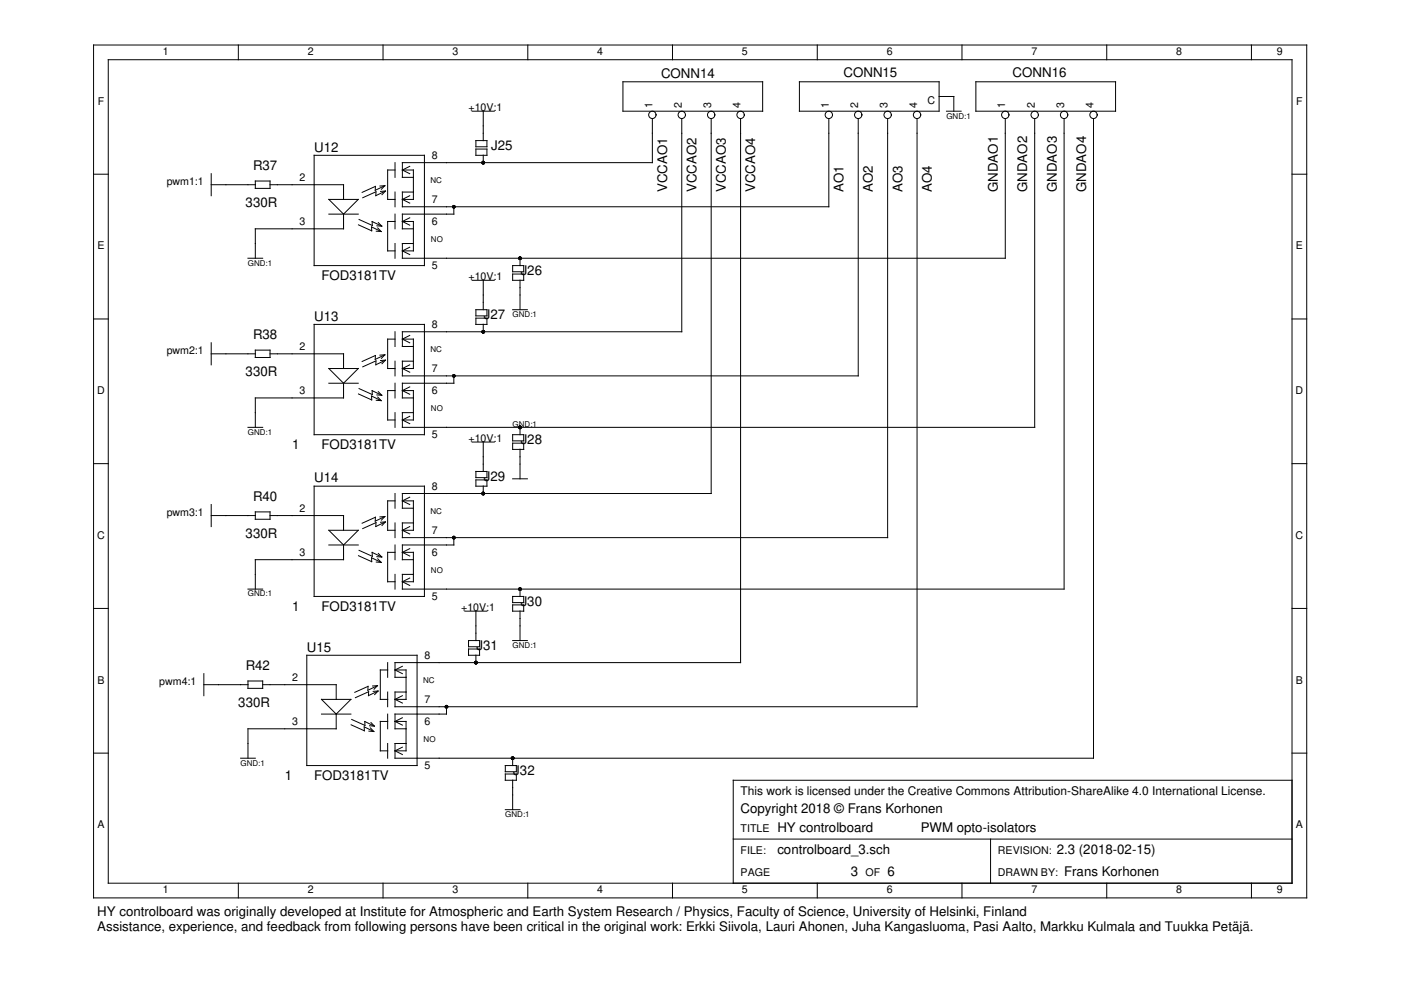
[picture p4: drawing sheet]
<svg xmlns="http://www.w3.org/2000/svg" width="297mm" height="210mm" viewBox="0 0 297 210" stroke-linecap="round" stroke-linejoin="round" font-family="sans-serif">
<g fill="none" stroke="#000" stroke-width=".21">
<path d="M19.8 9.5h257.3v180.9h-257.3zM23 12.7h250.9v174.6h-250.9zM50.5 9.5v3.2M81.2 9.5v3.2M111.9 9.5v3.2M132.1 17.3h29.6v6.3h-29.6zM142.6 9.5v3.2M169.5 17.3h29.6v6.3h-29.6zM173.3 9.5v3.2M204 9.5v3.2M206.9 17.3h29.6v6.3h-29.6zM234.7 9.5v3.2"/>
<path d="M265.3 9.5v3.2M19.8 36.9h3.2M44.8 39.2h9.4M44.8 36.8v4.7M54.1 38.4h3.2v1.5h-3.2zM57.3 39.2h15.5v3.1M66.6 32.9h23.4v23.4h-23.4zM80.6 39.4h1l-2 .9v-.8l-2.8 1.3M81.6 39.4l-.7 .7M83.8 36h-1.6v6.3h1.6M83.8 34.5v3.1M85.3 36h2.3v6.3h-2.3"/>
<path d="M85.3 36l1.6 .8M86.9 35.3l-1.6 .7M100.1 23.6h4.7M100.9 31.6h2.3v1.3h-2.3zM100.9 29.8h2.3v1.3h-2.3zM102.5 23.6v6.2M102.5 32.9v1.6M138.3 25.1v9.4h-53v3.1h2.3M144.5 25.1v45.2h-59.2v3.2h2.3M150.8 25.1v79.5h-65.5v3.2h2.3M157 25.1v115.4h-73.2v3.1h2.3M175.7 25.1v18.7h-90.4v-3.1h2.3"/>
<path d="M182 25.1v54.6h-96.7v-3.1h2.3M188.2 25.1v88.9h-102.9v-3.1h2.3M194.4 25.1v124.7h-110.6v-3.1h2.3M199.1 20.5h3.1v3.1M200.7 23.6h3.1M213.1 25.1v29.7h-127.8v-3.2h2.3M219.4 25.1v65.5h-134.1v-3.1h2.3M225.6 25.1v99.8h-140.3v-3.1h2.3M231.8 25.1v135.7h-148v-3.2h2.3M273.9 36.9h3.2M52.6 54.8h3.1M69.7 42.3h6.3l-3.2 3.1z"/>
<path d="M69.7 45.4h6.3M72.8 45.4v3.1h-18.7v6.3M76 47.7l2.8 1.2v-.8l2 1-1-.1M76.1 46.5l2.8 1.3v-.8l2 1-1-.1M80.1 48.3l.7 .7M80.2 47.2l.7 .7M80.7 40.6l1-.1-2 1v-.8l-2.8 1.2M81.7 40.6l-.7 .7M83.8 40.7v3.1M83.8 45.4v3.1M83.8 51.6v3.2M83.8 47h-1.6v6.2h1.6"/>
<path d="M85.3 47h2.3v6.2h-2.3M85.3 42.3l1.6 .8M85.3 53.2l1.6 .8M85.3 47l1.6 .7M86.9 41.5l-1.6 .8M86.9 52.4l-1.6 .8M86.9 46.2l-1.6 .8M96.2 43.8v1.6h-10.9v3.1h2.3M100.1 59.4h4.7M102.5 59.4v6.3M108.7 56.3h2.3v1.3h-2.3zM108.7 58.1h2.3v1.3h-2.3z"/>
<path d="M110.3 54.8v1.5M110.3 59.4v6.3M19.8 67.6h3.2M44.8 75h9.4M44.8 72.7v4.7M54.1 74.2h3.2v1.6h-3.2zM57.3 75h15.5v3.1M66.6 68.8h23.4v23.4h-23.4zM69.7 78.1h6.3l-3.2 3.2zM80.6 75.3l1-.1-2 1v-.8l-2.8 1.2M80.7 76.4h1l-2 .9v-.8l-2.8 1.3M81.6 75.3l-.7 .7"/>
<path d="M81.7 76.4l-.7 .7M83.8 70.3v3.2M83.8 76.6v3.1M83.8 71.9h-1.6v6.2h1.6M85.3 71.9h2.3v6.2h-2.3M85.3 71.9l1.6 .8M85.3 78.1l1.6 .8M86.9 71.1l-1.6 .8M86.9 77.4l-1.6 .7M96.2 79.7v1.6h-10.9v3.1h2.3M100.9 65.7h2.3v1.3h-2.3zM100.9 67.5h2.3v1.3h-2.3z"/>
<path d="M102.5 68.8v1.5M108.7 65.7h3.1M273.9 67.6h3.2M19.8 98.3h3.2M52.6 90.6h3.1M69.7 81.3h6.3M72.8 81.3v3.1h-18.7v6.2M76 83.5l2.8 1.3v-.8l2 .9h-1M76.1 82.4l2.8 1.3v-.9l2 1-1-.1M80.1 84.2l.7 .7M80.2 83l.7 .8M83.8 81.3v3.1"/>
<path d="M83.8 87.5v3.1M83.8 82.8h-1.6v6.2h1.6M85.3 82.8h2.3v6.2h-2.3M85.3 89l1.6 .8M85.3 82.8l1.6 .8M86.9 88.3l-1.6 .7M86.9 82l-1.6 .8M100.1 93.7h4.7M100.9 100h2.3v1.3h-2.3zM102.5 93.7v6.3M108.7 92.2h2.3v1.3h-2.3zM108.7 94h2.3v1.3h-2.3z"/>
<path d="M110.3 90.6v1.6M110.3 95.3v6.2M273.9 98.3h3.2M44.8 109.3h9.4M44.8 107v4.7M54.1 108.5h3.2v1.6h-3.2zM57.3 109.3h15.5v3.1M66.6 103.1h23.4v23.4h-23.4zM69.7 112.4h6.3l-3.2 3.1zM69.7 115.5h6.3M72.8 115.5v3.2h-18.7v6.2M76 117.8l2.8 1.3v-.8l2 .9h-1"/>
<path d="M76.1 116.7l2.8 1.2v-.8l2 1-1-.1M80.1 118.5l.7 .7M80.2 117.3l.7 .8M80.6 109.6l1-.1-2 1v-.8l-2.8 1.2M80.7 110.7h1l-2 .9v-.8l-2.8 1.3M81.6 109.6l-.7 .7M81.7 110.7l-.7 .7M83.8 104.6v3.2M83.8 110.9v3.1M83.8 115.5v3.2M83.8 106.2h-1.6v6.2h1.6M83.8 117.1h-1.6v6.2h1.6"/>
<path d="M85.3 106.2h2.3v6.2h-2.3M85.3 117.1h2.3v6.2h-2.3M85.3 106.2l1.6 .8M85.3 112.4l1.6 .8M85.3 117.1l1.6 .8M86.9 105.4l-1.6 .8M86.9 111.7l-1.6 .7M86.9 116.3l-1.6 .8M96.2 114v1.5h-10.9v3.2h2.3M100.9 101.8h2.3v1.3h-2.3zM102.5 103v1.6M108.7 101.5h3.1"/>
<path d="M19.8 129h3.2M52.6 124.9h3.1M65 138.9h23.4v23.4h-23.4zM83.8 121.8v3.1M85.3 123.3l1.6 .8M86.9 122.6l-1.6 .7M98.6 129.6h4.6M99.3 135.8h2.4v1.3h-2.4zM99.3 137.6h2.4v1.3h-2.4zM100.9 129.6v6.2M100.9 138.9v1.6M108.7 126.5h2.3v1.3h-2.3z"/>
<path d="M108.7 128.3h2.3v1.3h-2.3zM108.7 135.8h3.1M110.3 124.9v1.6M110.3 129.5v6.3M273.9 129h3.2M19.8 159.7h3.2M43.2 145.2h9.4M43.2 142.8v4.7M52.6 144.4h3.1v1.5h-3.1zM55.7 145.2h15.6v3.1M68.2 148.3h6.2l-3.1 3.1zM68.2 151.4h6.2"/>
<path d="M71.3 151.4v3.1h-18.7v6.3M74.4 153.7l2.9 1.2-.1-.8 2.1 1-1.1-.1M74.6 152.5l2.8 1.3-.1-.8 2.1 1-1.1-.1M78.5 154.3l.7 .8M78.7 153.2l.6 .7M79 145.4h1l-2 1v-.9l-2.8 1.3M79.1 146.6l1.1-.1-2.1 1 .1-.8-2.9 1.2M80 145.4l-.7 .7M80.1 146.6l-.7 .7M82.2 140.5v3.1M82.2 146.7v3.1M82.2 151.4v3.1"/>
<path d="M82.2 157.6v3.2M82.2 142h-1.6v6.3h1.6M82.2 153h-1.6v6.2h1.6M83.8 142h2.3v6.3h-2.3M83.8 153h2.3v6.2h-2.3M83.8 142l1.5 .8M83.8 148.3l1.5 .8M83.8 159.2l1.5 .8M83.8 153l1.5 .7M85.3 141.3l-1.5 .7M85.3 147.5l-1.5 .8M85.3 158.4l-1.5 .8"/>
<path d="M85.3 152.2l-1.5 .8M94.7 149.8v1.6h-10.9v3.1h2.3M273.9 159.7h3.2M51 160.8h3.1M107.1 164.1h2.4v1.3h-2.4zM107.1 162.3h2.4v1.3h-2.4zM107.1 171.7h3.2M108.7 160.8v1.5M108.7 165.4v6.3M155.5 177.9h118.4M210 177.9v9.4M273.9 165.4h-118.4v21.9"/>
<path d="M50.5 187.3v3.1M81.2 187.3v3.1M111.9 187.3v3.1M142.6 187.3v3.1M173.3 187.3v3.1M204 187.3v3.1M234.7 187.3v3.1M265.3 187.3v3.1"/>
<circle cx="138.3" cy="24.4" r=".78"/>
<circle cx="144.5" cy="24.4" r=".78"/>
<circle cx="150.8" cy="24.4" r=".78"/>
<circle cx="157" cy="24.4" r=".78"/>
<circle cx="175.7" cy="24.4" r=".78"/>
<circle cx="182" cy="24.4" r=".78"/>
<circle cx="188.2" cy="24.4" r=".78"/>
<circle cx="194.4" cy="24.4" r=".78"/>
<circle cx="213.1" cy="24.4" r=".78"/>
<circle cx="219.4" cy="24.4" r=".78"/>
<circle cx="225.6" cy="24.4" r=".78"/>
<circle cx="231.8" cy="24.4" r=".78"/>
</g>
<g fill="#000">
<circle cx="102.5" cy="34.5" r=".39"/>
<circle cx="96.2" cy="43.8" r=".39"/>
<circle cx="110.3" cy="54.8" r=".39"/>
<circle cx="96.2" cy="79.7" r=".39"/>
<circle cx="102.5" cy="70.3" r=".39"/>
<circle cx="110.3" cy="90.6" r=".39"/>
<circle cx="96.2" cy="114" r=".39"/>
<circle cx="102.5" cy="104.6" r=".39"/>
<circle cx="110.3" cy="124.9" r=".39"/>
<circle cx="94.7" cy="149.8" r=".39"/>
<circle cx="100.9" cy="140.5" r=".39"/>
<circle cx="108.7" cy="160.8" r=".39"/>
</g>
<g font-size="2.8">
<text x="140.1" y="16.6">CONN14</text>
<text x="178.8" y="16.3">CONN15</text>
<text x="214.7" y="16.3">CONN16</text>
<text x="66.6" y="32.1">U12</text>
<text x="104.2" y="31.9">J25</text>
<text x="53.6" y="36">R37</text>
<text x="141.4" y="40.7" transform="rotate(-90 141.4 40.7)">VCCAO1</text>
<text x="147.7" y="40.7" transform="rotate(-90 147.7 40.7)">VCCAO2</text>
<text x="153.9" y="40.7" transform="rotate(-90 153.9 40.7)">VCCAO3</text>
<text x="160.1" y="40.7" transform="rotate(-90 160.1 40.7)">VCCAO4</text>
<text x="178.8" y="40.7" transform="rotate(-90 178.8 40.7)">AO1</text>
<text x="185.1" y="40.7" transform="rotate(-90 185.1 40.7)">AO2</text>
<text x="191.3" y="40.7" transform="rotate(-90 191.3 40.7)">AO3</text>
<text x="197.5" y="40.7" transform="rotate(-90 197.5 40.7)">AO4</text>
<text x="211.6" y="40.7" transform="rotate(-90 211.6 40.7)">GNDAO1</text>
<text x="217.8" y="40.7" transform="rotate(-90 217.8 40.7)">GNDAO2</text>
<text x="224" y="40.7" transform="rotate(-90 224 40.7)">GNDAO3</text>
<text x="230.3" y="40.7" transform="rotate(-90 230.3 40.7)">GNDAO4</text>
<text x="52.1" y="43.8">330R</text>
<text x="68.2" y="59.4">FOD3181TV</text>
<text x="110.4" y="58.4">J26</text>
<text x="53.6" y="71.9">R38</text>
<text x="66.6" y="68">U13</text>
<text x="102.6" y="67.7">J27</text>
<text x="52.1" y="79.7">330R</text>
<text x="61.9" y="95.3">1</text>
<text x="68.2" y="95.3">FOD3181TV</text>
<text x="110.4" y="94.2">J28</text>
<text x="53.6" y="106.2">R40</text>
<text x="66.6" y="102.3">U14</text>
<text x="102.6" y="102">J29</text>
<text x="52.1" y="114">330R</text>
<text x="61.9" y="129.6">1</text>
<text x="68.2" y="129.6">FOD3181TV</text>
<text x="110.4" y="128.5">J30</text>
<text x="101" y="137.9">J31</text>
<text x="52.1" y="142">R42</text>
<text x="65" y="138.2">U15</text>
<text x="50.5" y="149.8">330R</text>
<text x="60.4" y="165.4">1</text>
<text x="66.6" y="165.4">FOD3181TV</text>
<text x="108.8" y="164.4">J32</text>
<text x="157" y="172.4">Copyright 2018 © Frans Korhonen</text>
<text x="164.8" y="176.3">HY controlboard</text>
<text x="195.2" y="176.3">PWM opto-isolators</text>
<text x="164.8" y="181">controlboard_3.sch</text>
<text x="180.4" y="185.7">3</text>
<text x="188.2" y="185.7">6</text>
<text x="224" y="181">2.3 (2018-02-15)</text>
<text x="225.6" y="185.7">Frans Korhonen</text>
<text x="20.6" y="194.2">HY controlboard was originally developed at Institute for Atmospheric and Earth System Research / Physics, Faculty of Science, University of Helsinki, Finland</text>
<text x="20.6" y="197.4">Assistance, experience, and feedback from following persons have been critical in the original work: Erkki Siivola, Lauri Ahonen, Juha Kangasluoma, Pasi Aalto, Markku Kulmala and Tuukka Petäjä.</text>
</g>
<text font-size="2.5" x="157" y="168.6">This work is licensed under the Creative Commons Attribution-ShareAlike 4.0 International License.</text>
<g font-size="2.3">
<text x="34.6" y="11.7">1</text>
<text x="65.2" y="11.7">2</text>
<text x="95.9" y="11.7">3</text>
<text x="126.6" y="11.7">4</text>
<text x="157.3" y="11.7">5</text>
<text x="188" y="11.7">6</text>
<text x="218.7" y="11.7">7</text>
<text x="249.4" y="11.7">8</text>
<text x="270.7" y="11.7">9</text>
<text x="20.7" y="22.2">F</text>
<text x="99.3" y="23.6">+10V:1</text>
<text x="138.3" y="22.8" transform="rotate(-90 138.3 22.8)">1</text>
<text x="144.5" y="22.8" transform="rotate(-90 144.5 22.8)">2</text>
<text x="150.8" y="22.8" transform="rotate(-90 150.8 22.8)">3</text>
<text x="157" y="22.8" transform="rotate(-90 157 22.8)">4</text>
<text x="175.7" y="22.8" transform="rotate(-90 175.7 22.8)">1</text>
<text x="182" y="22.8" transform="rotate(-90 182 22.8)">2</text>
<text x="188.2" y="22.8" transform="rotate(-90 188.2 22.8)">3</text>
<text x="194.4" y="22.8" transform="rotate(-90 194.4 22.8)">4</text>
<text x="196.6" y="22.1">C</text>
<text x="213.1" y="22.8" transform="rotate(-90 213.1 22.8)">1</text>
<text x="219.4" y="22.8" transform="rotate(-90 219.4 22.8)">2</text>
<text x="225.6" y="22.8" transform="rotate(-90 225.6 22.8)">3</text>
<text x="231.8" y="22.8" transform="rotate(-90 231.8 22.8)">4</text>
<text x="274.8" y="22.2">F</text>
<text x="91.5" y="33.7">8</text>
<text x="35.3" y="39.2">pwm1:1</text>
<text x="63.5" y="38.4">2</text>
<text x="63.5" y="47.7">3</text>
<text x="91.5" y="43.1">7</text>
<text x="91.5" y="47.7">6</text>
<text x="20.6" y="52.9">E</text>
<text x="274.7" y="52.9">E</text>
<text x="91.5" y="57.1">5</text>
<text x="99.3" y="59.4">+10V:1</text>
<text x="91.5" y="69.6">8</text>
<text x="35.3" y="75.1">pwm2:1</text>
<text x="63.5" y="74.2">2</text>
<text x="20.6" y="83.6">D</text>
<text x="63.5" y="83.6">3</text>
<text x="91.5" y="78.9">7</text>
<text x="91.5" y="83.6">6</text>
<text x="274.7" y="83.6">D</text>
<text x="91.5" y="92.9">5</text>
<text x="99.3" y="93.7">+10V:1</text>
<text x="91.5" y="103.9">8</text>
<text x="35.3" y="109.4">pwm3:1</text>
<text x="63.5" y="108.5">2</text>
<text x="91.5" y="113.2">7</text>
<text x="20.6" y="114.3">C</text>
<text x="63.5" y="117.9">3</text>
<text x="91.5" y="117.9">6</text>
<text x="274.7" y="114.3">C</text>
<text x="91.5" y="127.2">5</text>
<text x="97.8" y="129.6">+10V:1</text>
<text x="90" y="139.7">8</text>
<text x="20.6" y="144.9">B</text>
<text x="33.8" y="145.2">pwm4:1</text>
<text x="61.9" y="144.4">2</text>
<text x="90" y="149.1">7</text>
<text x="274.7" y="144.9">B</text>
<text x="61.9" y="153.7">3</text>
<text x="90" y="153.7">6</text>
<text x="90" y="163.1">5</text>
<text x="20.6" y="175.6">A</text>
<text x="157" y="176.3">TITLE</text>
<text x="274.7" y="175.6">A</text>
<text x="157" y="181">FILE:</text>
<text x="157" y="185.7">PAGE</text>
<text x="183.5" y="185.7">OF</text>
<text x="211.6" y="181">REVISION:</text>
<text x="211.6" y="185.7">DRAWN BY:</text>
<text x="34.6" y="189.4">1</text>
<text x="65.2" y="189.4">2</text>
<text x="95.9" y="189.4">3</text>
<text x="126.6" y="189.4">4</text>
<text x="157.3" y="189.4">5</text>
<text x="188" y="189.4">6</text>
<text x="218.7" y="189.4">7</text>
<text x="249.4" y="189.4">8</text>
<text x="270.7" y="189.4">9</text>
</g>
<g font-size="1.7">
<text x="200.7" y="25.1">GND:1</text>
<text x="91.2" y="38.8">NC</text>
<text x="91.4" y="51.4">NO</text>
<text x="52.6" y="56.3">GND:1</text>
<text x="108.7" y="67.2">GND:1</text>
<text x="91.2" y="74.6">NC</text>
<text x="91.4" y="87.2">NO</text>
<text x="52.6" y="92.2">GND:1</text>
<text x="108.7" y="90.6">GND:1</text>
<text x="91.2" y="108.9">NC</text>
<text x="91.4" y="121.5">NO</text>
<text x="52.6" y="126.5">GND:1</text>
<text x="108.7" y="137.4">GND:1</text>
<text x="89.7" y="144.8">NC</text>
<text x="89.8" y="157.4">NO</text>
<text x="51" y="162.3">GND:1</text>
<text x="107.1" y="173.2">GND:1</text>
</g>
</svg>
